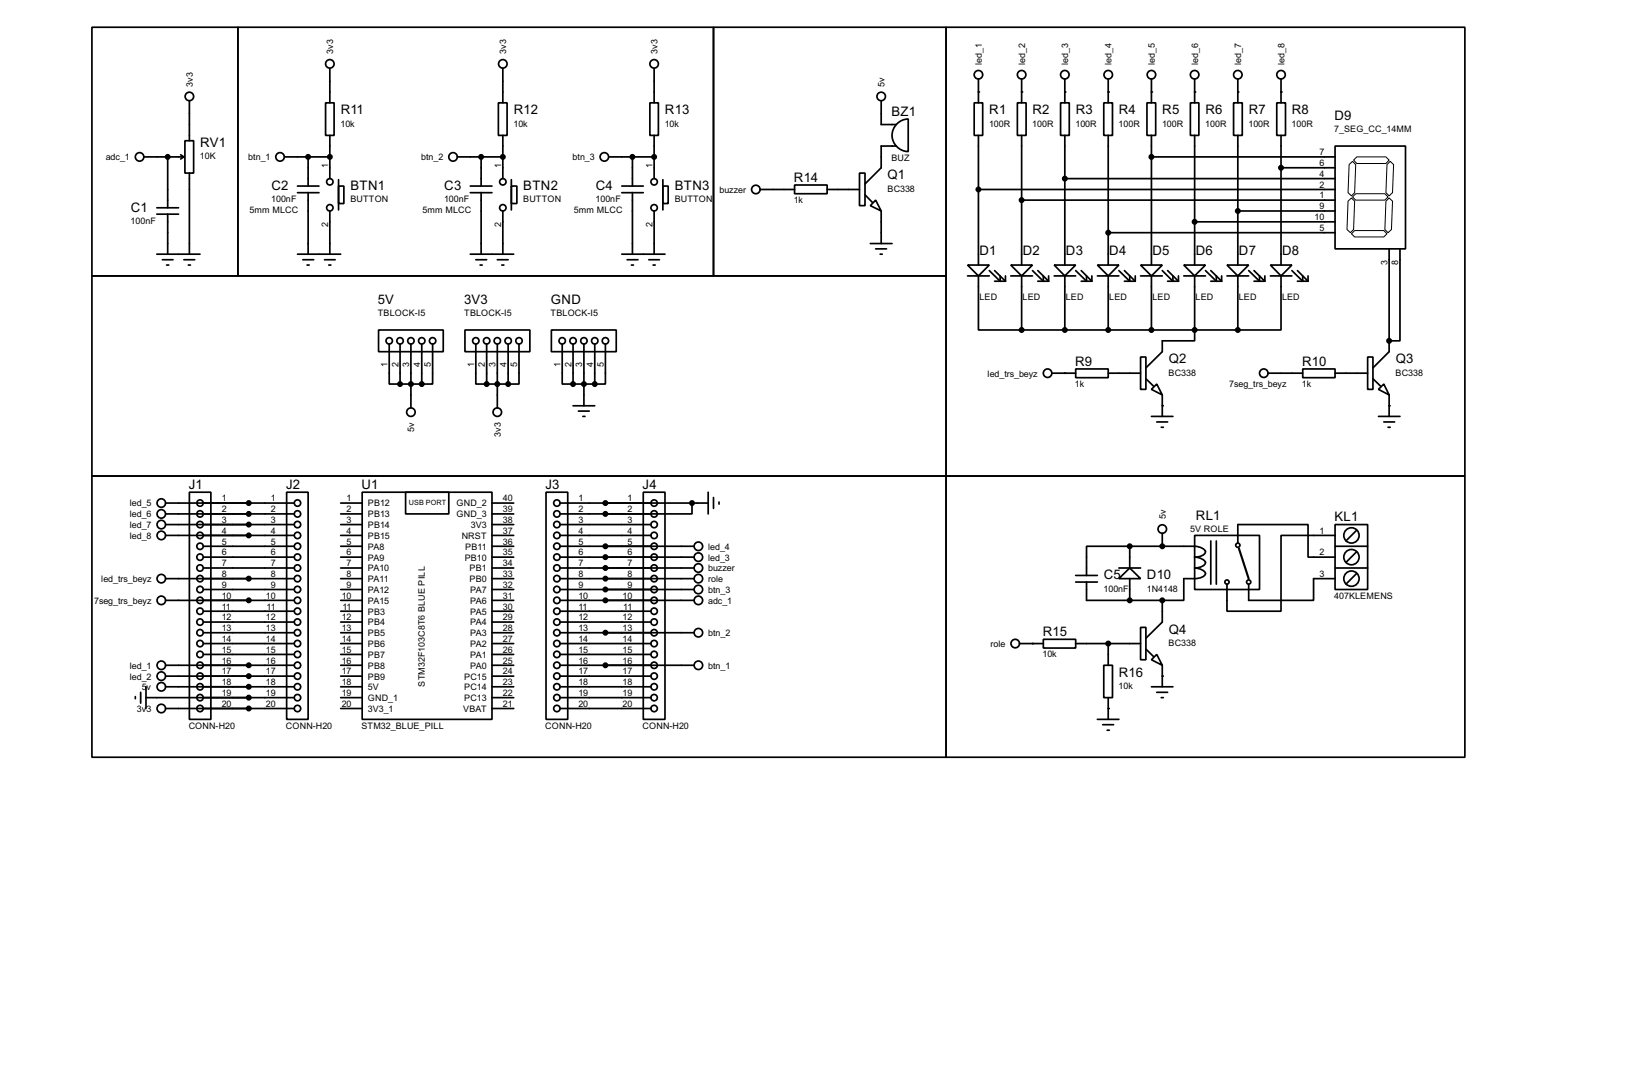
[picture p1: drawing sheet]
<svg xmlns="http://www.w3.org/2000/svg" width="383mm" height="256mm" viewBox="0 0 383 256" stroke-linecap="round" stroke-linejoin="round" font-family="sans-serif">
<g fill="none" stroke="#000" stroke-width=".4">
<path d="M21.6 6.4h34.3v58.4h-34.3zM55.9 6.4h111.8v58.4h-111.8zM77.5 16.1v8.1M118.2 16.1v8.1M153.7 16.1v8.1M167.7 6.4h54.6v58.4h-54.6zM222.3 6.4h121.9v105.4h-121.9zM229.9 18.6v5.6M240.1 18.6v5.6M250.2 18.6v5.6M260.4 18.6v5.6M270.6 18.6v5.6"/>
<path d="M280.7 18.6v5.6M290.9 18.6v5.6M301 18.6v5.6M33.8 36.9h9.4M39.4 36.9v11.9M42.5 36.4l.7 .5M43.2 36.9l-.7 .5M43.5 33.1h2v7.6h-2zM44.5 23.7v9.4M66.9 36.9h10.6M72.4 36.9v6.8M76.5 24.2h2v7.6h-2z"/>
<path d="M77.5 31.8v10.2M107.5 36.9h10.7M113.1 36.9v6.8M117.1 24.2h2.1v7.6h-2.1zM118.2 31.8v10.2M143.1 36.9h10.6M148.6 36.9v6.8M152.7 24.2h2v7.6h-2zM153.7 31.8v10.2M207.1 23.7v5.6h3.5M210.6 34.3h-3.5v5.1l-3.8 3.8M210.7 29.1a3.8 3.8 0 0 1 2.7-1.1v7.6a3.8 3.8 0 0 1-3.5-2.4 3.8 3.8 0 0 1 .8-4.1z"/>
<path d="M228.9 24.2h2v7.6h-2zM229.9 31.8v30.5M239.1 24.2h2v7.6h-2zM240.1 31.8v30.5M249.2 24.2h2.1v7.6h-2.1zM250.2 31.8v30.5M259.4 24.2h2v7.6h-2zM260.4 31.8v30.5M269.5 24.2h2.1v7.6h-2.1zM270.6 36.9h43.1M270.6 31.8v30.5M279.7 24.2h2v7.6h-2z"/>
<path d="M280.7 31.8v30.5M289.9 24.2h2v7.6h-2zM290.9 31.8v30.5M300 24.2h2.1v7.6h-2.1zM301 31.8v30.5M301 39.4h12.7M313.7 34.3h16.6v24.2h-16.6zM36.9 48.8h5.1M36.9 50.3h5.1M36.9 59.7h10.1M39.4 50.3v9.4M44.5 40.7v19"/>
<path d="M69.9 59.7h10.2M69.9 43.7h5.1M69.9 45.3h5.1M72.4 45.3v14.4M77.5 49.6v10.1M79.6 43.7h1.2v4.1h-1.2zM79.6 42.2v7.1M110.5 59.7h10.2M110.5 43.7h5.1M110.5 45.3h5.1M113.1 45.3v14.4M118.2 49.6v10.1"/>
<path d="M120.2 43.7h1.3v4.1h-1.3zM120.2 42.2v7.1M146.1 59.7h10.2M146.1 43.7h5.1M146.1 45.3h5.1M148.6 45.3v14.4M153.7 49.6v10.1M155.8 43.7h1.2v4.1h-1.2zM155.8 42.2v7.1M178.6 44.5h8.1M186.7 43.5h7.7v2h-7.7zM194.4 44.5h7.6"/>
<path d="M202 40.7h1.3v7.6h-1.3zM203.3 45.8l1.7 1.8M204.5 57.2h5.1M205.8 47l1.3 2.6-2.6-1.3zM205.8 58.5h2.5M206.8 59.7h.5M207.1 49.6v7.6M229.9 44.5h83.8M240.1 47h73.6M250.2 42h63.5M260.4 54.7h53.3M280.7 52.1h33"/>
<path d="M290.9 49.6h22.8M326.4 58.5v24.1l-3.8 3.8M329 58.5v21.6h-2.6M21.6 64.8h200.7v47h-200.7zM38.2 61h2.5M39.2 62.3h.5M43.2 61h2.6M44.3 62.3h.5M71.2 61h2.5M72.2 62.3h.5M76.3 61h2.5M77.3 62.3h.5"/>
<path d="M89 77.5h15.2v5.1h-15.2zM109.3 77.5h15.2v5.1h-15.2zM111.8 61h2.6M112.8 62.3h.5M116.9 61h2.5M117.9 62.3h.5M129.6 77.5h15.2v5.1h-15.2zM147.4 61h2.5M148.4 62.3h.5M152.5 61h2.5M153.5 62.3h.5M227.4 62.3h5.1l-2.6 2.5z"/>
<path d="M227.4 64.8h5.1M229.9 64.8v12.7h10.2M232.5 63.6l2.5 2.5v-1.3M233.7 63.6l2.6 2.5M233.7 66.1h2.6M236.3 64.8v1.3M237.5 62.3h5.1l-2.5 2.5zM237.5 64.8h5.1M240.1 64.8v12.7M240.1 77.5h50.8M242.6 63.6l2.6 2.5v-1.3M243.9 66.1h2.5"/>
<path d="M243.9 63.6l2.5 2.5M246.4 64.8v1.3M247.7 62.3h5.1l-2.6 2.5zM247.7 64.8h5.1M250.2 64.8v12.7M252.8 63.6l2.5 2.5v-1.3M254.1 66.1h2.5M254.1 63.6l2.5 2.5M256.6 64.8v1.3M257.9 62.3h5l-2.5 2.5zM257.9 64.8h5M260.4 64.8v12.7"/>
<path d="M262.9 63.6l2.6 2.5v-1.3M264.2 66.1h2.6M264.2 63.6l2.6 2.5M266.8 64.8v1.3M268 62.3h5.1l-2.5 2.5zM268 64.8h5.1M270.6 64.8v12.7M273.1 63.6l2.5 2.5v-1.3M274.4 66.1h2.5M274.4 63.6l2.5 2.5M276.9 64.8v1.3M278.2 62.3h5.1l-2.6 2.5z"/>
<path d="M278.2 64.8h5.1M280.7 64.8v15.3h-7.6v2.5l-3.8 3.8M283.3 63.6l2.5 2.5v-1.3M284.5 66.1h2.6M284.5 63.6l2.6 2.5M287.1 64.8v1.3M288.3 62.3h5.1l-2.5 2.5zM288.3 64.8h5.1M290.9 64.8v12.7M293.4 63.6l2.6 2.5v-1.3M294.7 66.1h2.5M294.7 63.6l2.5 2.5"/>
<path d="M297.2 64.8v1.3M298.5 62.3h5.1l-2.6 2.5zM298.5 64.8h5.1M301 64.8v12.7h-10.1M303.6 63.6l2.5 2.5v-1.3M304.9 66.1h2.5M304.9 63.6l2.5 2.5M307.4 64.8v1.3M91.5 80.8v9.4h2.5M94 90.2h5.1M94 80.8v9.4M96.6 80.8v15"/>
<path d="M99.1 80.8v9.4M101.7 80.8v9.4h-2.6M111.8 80.8v9.4h2.6M114.4 90.2h5M114.4 80.8v9.4M116.9 80.8v15M119.4 80.8v9.4M122 80.8v9.4h-2.6M132.1 80.8v9.4h2.6M134.7 90.2h5.1M134.7 80.8v9.4M134.7 95.3h5.1"/>
<path d="M135.9 96.6h2.6M137 97.8h.5M137.2 80.8v14.5M139.8 80.8v9.4M142.3 80.8v9.4h-2.5M247.2 87.7h5.6M252.8 86.7h7.6v2h-7.6zM260.4 87.7h7.6M268 83.9h1.3v7.6h-1.3zM269.3 89l1.8 1.7M270.6 91.5l1.2-1.3 1.3 2.6zM270.6 97.8h5"/>
<path d="M271.8 99.1h2.6M273.1 92.8v5M298 87.7h8.1M306.1 86.7h7.6v2h-7.6zM313.7 87.7h7.7M321.4 83.9h1.2v7.6h-1.2zM322.6 89l1.8 1.7M323.9 91.5l1.3-1.3 1.2 2.6zM323.9 97.8h5.1M325.2 99.1h2.5M326.4 92.8v5M21.6 111.8h200.7v66.1h-200.7z"/>
<path d="M38.9 118.2h30.2M44.5 115.6h5.1v53.4h-5.1zM67.4 115.6h5v53.4h-5zM80.1 118.2h5M85.1 115.6h30.5v53.4h-30.5zM95.3 115.6h10.2v5.1h-10.2zM115.6 118.2h5.1M128.3 115.6h5.1v53.4h-5.1zM131.6 118.2h34.8M151.2 115.6h5.1v53.4h-5.1zM162.6 118.2v2.5h-20.3M166.4 115.6v5.1"/>
<path d="M167.7 116.9v2.5M169 117.9v.5M222.3 111.8h121.9v66.1h-121.9zM272.9 100.4h.5M326.2 100.4h.5M38.9 120.7h30.2M38.9 123.2h30.2M38.9 125.8h30.2M38.9 135.9h30.2M47.8 128.3h21.3M47.8 130.9h21.3M47.8 133.4h21.3"/>
<path d="M47.8 138.5h21.3M80.1 128.3h5M80.1 130.9h5M80.1 133.4h5M80.1 138.5h5M80.1 120.7h5M80.1 123.2h5M80.1 125.8h5M80.1 135.9h5M115.6 128.3h5.1M115.6 130.9h5.1M115.6 133.4h5.1"/>
<path d="M115.6 138.5h5.1M115.6 120.7h5.1M115.6 123.2h5.1M115.6 125.8h5.1M115.6 135.9h5.1M131.6 128.3h31.5M131.6 130.9h31.5M131.6 133.4h31.5M131.6 138.5h31.5M131.6 120.7h21.4M131.6 123.2h21.4M131.6 125.8h21.4"/>
<path d="M131.6 135.9h31.5M252.8 135.2h5.1M252.8 136.7h5.1M255.3 136.7v4.3h17.8M262.9 135.9l2.6-2.5 2.5 2.5zM262.9 133.4h5.1M265.5 128.3h-10.2v6.9M265.5 128.3h15.2l1.2 .2a1.82 1.82 0 0 1 1.4 1.1 2.31 2.31 0 0 1-2.6 1.3l1.2 .2a1.82 1.82 0 0 1 1.4 1 2.37 2.37 0 0 1-2.6 1.3l1.2 .2a1.82 1.82 0 0 1 1.4 1.1 2.35 2.35 0 0 1-2.6 1.2h-2.5v5.1h-5.1M265.5 128.3v5.1M265.5 135.9v5.1M273.1 125.3v3M280.7 125.8h15.3v12.7h-15.3z"/>
<path d="M284.5 127.1v10.1M285.8 127.1v10.1M290.9 127.6v-4.4h16.5v7.7h6.3M313.7 123.2h7.7v15.3h-7.7zM313.7 125.8h-12.7v17.8h-12.7v-6.4M313.7 135.9h-5v5.1h-15.3v-3.8M313.7 128.3h7.7M313.7 133.4h7.7M318.8 124.5l-2.5 2.6M318.8 129.6l-2.5 2.5M318.8 134.7l-2.5 2.5M38.9 141h30.2"/>
<path d="M38.9 156.3h30.2M38.9 158.8h30.2M47.8 151.2h21.3M47.8 143.6h21.3M47.8 146.1h21.3M47.8 148.6h21.3M47.8 153.7h21.3M80.1 141h5M80.1 151.2h5M80.1 143.6h5M80.1 146.1h5M80.1 148.6h5"/>
<path d="M80.1 153.7h5M80.1 156.3h5M80.1 158.8h5M115.6 141h5.1M115.6 151.2h5.1M115.6 143.6h5.1M115.6 146.1h5.1M115.6 148.6h5.1M115.6 153.7h5.1M115.6 156.3h5.1M115.6 158.8h5.1M131.6 141h31.5"/>
<path d="M131.6 151.2h21.4M131.6 143.6h21.4M131.6 146.1h21.4M131.6 148.6h31.5M131.6 153.7h21.4M131.6 156.3h31.5M131.6 158.8h21.4M239.6 151.2h5.6M245.2 150.2h7.6v2h-7.6zM252.8 151.2h15.2M259.4 156.3h2v7.6h-2zM260.4 151.2v5.1"/>
<path d="M268 147.4h1.3v7.6h-1.3zM269.3 152.5l1.8 1.7M270.6 155l1.2-1.3 1.3 2.6zM273.1 141v5.1l-3.8 3.8M273.1 156.3v5M31.8 163.6v.5M33.1 162.6v2.6M34.3 163.9h34.8M34.3 161.3v5.1M38.9 161.3h30.2M38.9 166.4h30.2M80.1 161.3h5"/>
<path d="M80.1 166.4h5M80.1 163.9h5M115.6 161.3h5.1M115.6 166.4h5.1M115.6 163.9h5.1M131.6 161.3h21.4M131.6 166.4h21.4M131.6 163.9h21.4M257.9 169h5M259.1 170.2h2.6M260.2 171.5h.5M260.4 163.9v5.1"/>
<path d="M270.6 161.3h5M271.8 162.6h2.6M272.9 163.9h.5"/>
<circle cx="77.5" cy="15" r="1"/>
<circle cx="118.1" cy="15" r="1"/>
<circle cx="153.7" cy="15" r="1"/>
<circle cx="229.9" cy="17.6" r="1"/>
<circle cx="240" cy="17.6" r="1"/>
<circle cx="250.2" cy="17.6" r="1"/>
<circle cx="260.4" cy="17.6" r="1"/>
<circle cx="270.5" cy="17.6" r="1"/>
<circle cx="280.7" cy="17.6" r="1"/>
<circle cx="290.8" cy="17.6" r="1"/>
<circle cx="301" cy="17.6" r="1"/>
<circle cx="32.8" cy="36.9" r="1"/>
<circle cx="44.5" cy="22.7" r="1"/>
<circle cx="65.8" cy="36.9" r="1"/>
<circle cx="106.4" cy="36.9" r="1"/>
<circle cx="142" cy="36.9" r="1"/>
<circle cx="207" cy="22.7" r="1"/>
<circle cx="77.5" cy="42.7" r=".75"/>
<circle cx="77.5" cy="48.8" r=".75"/>
<circle cx="118.1" cy="48.8" r=".75"/>
<circle cx="118.1" cy="42.7" r=".75"/>
<circle cx="153.7" cy="48.8" r=".75"/>
<circle cx="153.7" cy="42.7" r=".75"/>
<circle cx="177.6" cy="44.5" r="1"/>
<circle cx="91.4" cy="80.1" r=".75"/>
<circle cx="94" cy="80.1" r=".75"/>
<circle cx="96.5" cy="96.8" r="1"/>
<circle cx="96.5" cy="80.1" r=".75"/>
<circle cx="99.1" cy="80.1" r=".75"/>
<circle cx="101.6" cy="80.1" r=".75"/>
<circle cx="111.8" cy="80.1" r=".75"/>
<circle cx="114.3" cy="80.1" r=".75"/>
<circle cx="116.8" cy="96.8" r="1"/>
<circle cx="116.8" cy="80.1" r=".75"/>
<circle cx="119.4" cy="80.1" r=".75"/>
<circle cx="121.9" cy="80.1" r=".75"/>
<circle cx="132.1" cy="80.1" r=".75"/>
<circle cx="134.6" cy="80.1" r=".75"/>
<circle cx="137.2" cy="80.1" r=".75"/>
<circle cx="139.7" cy="80.1" r=".75"/>
<circle cx="142.2" cy="80.1" r=".75"/>
<circle cx="246.1" cy="87.7" r="1"/>
<circle cx="296.9" cy="87.7" r="1"/>
<circle cx="37.9" cy="118.2" r="1"/>
<circle cx="47" cy="118.2" r=".75"/>
<circle cx="69.9" cy="118.2" r=".75"/>
<circle cx="130.8" cy="118.2" r=".75"/>
<circle cx="153.7" cy="118.2" r=".75"/>
<circle cx="37.9" cy="120.7" r="1"/>
<circle cx="37.9" cy="125.8" r="1"/>
<circle cx="37.9" cy="135.9" r="1"/>
<circle cx="37.9" cy="123.2" r="1"/>
<circle cx="47" cy="120.7" r=".75"/>
<circle cx="47" cy="128.3" r=".75"/>
<circle cx="47" cy="123.2" r=".75"/>
<circle cx="47" cy="130.9" r=".75"/>
<circle cx="47" cy="133.4" r=".75"/>
<circle cx="47" cy="135.9" r=".75"/>
<circle cx="47" cy="138.5" r=".75"/>
<circle cx="47" cy="125.8" r=".75"/>
<circle cx="69.9" cy="128.3" r=".75"/>
<circle cx="69.9" cy="130.9" r=".75"/>
<circle cx="69.9" cy="120.7" r=".75"/>
<circle cx="69.9" cy="123.2" r=".75"/>
<circle cx="69.9" cy="125.8" r=".75"/>
<circle cx="69.9" cy="138.5" r=".75"/>
<circle cx="69.9" cy="133.4" r=".75"/>
<circle cx="69.9" cy="135.9" r=".75"/>
<circle cx="130.8" cy="133.4" r=".75"/>
<circle cx="130.8" cy="135.9" r=".75"/>
<circle cx="130.8" cy="130.9" r=".75"/>
<circle cx="130.8" cy="120.7" r=".75"/>
<circle cx="130.8" cy="123.2" r=".75"/>
<circle cx="130.8" cy="128.3" r=".75"/>
<circle cx="130.8" cy="138.5" r=".75"/>
<circle cx="130.8" cy="125.8" r=".75"/>
<circle cx="153.7" cy="133.4" r=".75"/>
<circle cx="153.7" cy="135.9" r=".75"/>
<circle cx="153.7" cy="130.9" r=".75"/>
<circle cx="153.7" cy="120.7" r=".75"/>
<circle cx="153.7" cy="123.2" r=".75"/>
<circle cx="153.7" cy="125.8" r=".75"/>
<circle cx="153.7" cy="128.3" r=".75"/>
<circle cx="153.7" cy="138.5" r=".75"/>
<circle cx="164.1" cy="133.4" r="1"/>
<circle cx="164.1" cy="130.9" r="1"/>
<circle cx="164.1" cy="135.9" r="1"/>
<circle cx="164.1" cy="128.3" r="1"/>
<circle cx="164.1" cy="138.5" r="1"/>
<circle cx="273.1" cy="124.3" r="1"/>
<circle cx="288.3" cy="136.7" r=".5"/>
<circle cx="290.8" cy="128.1" r=".5"/>
<circle cx="293.4" cy="136.7" r=".5"/>
<circle cx="317.5" cy="135.9" r="1.8"/>
<circle cx="317.5" cy="125.8" r="1.8"/>
<circle cx="317.5" cy="130.9" r="1.8"/>
<circle cx="37.9" cy="158.8" r="1"/>
<circle cx="37.9" cy="156.3" r="1"/>
<circle cx="37.9" cy="141" r="1"/>
<circle cx="47" cy="143.6" r=".75"/>
<circle cx="47" cy="158.8" r=".75"/>
<circle cx="47" cy="141" r=".75"/>
<circle cx="47" cy="146.1" r=".75"/>
<circle cx="47" cy="156.3" r=".75"/>
<circle cx="47" cy="151.2" r=".75"/>
<circle cx="47" cy="153.7" r=".75"/>
<circle cx="47" cy="148.6" r=".75"/>
<circle cx="69.9" cy="158.8" r=".75"/>
<circle cx="69.9" cy="143.6" r=".75"/>
<circle cx="69.9" cy="156.3" r=".75"/>
<circle cx="69.9" cy="141" r=".75"/>
<circle cx="69.9" cy="146.1" r=".75"/>
<circle cx="69.9" cy="153.7" r=".75"/>
<circle cx="69.9" cy="151.2" r=".75"/>
<circle cx="69.9" cy="148.6" r=".75"/>
<circle cx="130.8" cy="158.8" r=".75"/>
<circle cx="130.8" cy="151.2" r=".75"/>
<circle cx="130.8" cy="141" r=".75"/>
<circle cx="130.8" cy="148.6" r=".75"/>
<circle cx="130.8" cy="143.6" r=".75"/>
<circle cx="130.8" cy="146.1" r=".75"/>
<circle cx="130.8" cy="153.7" r=".75"/>
<circle cx="130.8" cy="156.3" r=".75"/>
<circle cx="153.7" cy="151.2" r=".75"/>
<circle cx="153.7" cy="156.3" r=".75"/>
<circle cx="153.7" cy="141" r=".75"/>
<circle cx="153.7" cy="143.6" r=".75"/>
<circle cx="153.7" cy="148.6" r=".75"/>
<circle cx="153.7" cy="158.8" r=".75"/>
<circle cx="153.7" cy="146.1" r=".75"/>
<circle cx="153.7" cy="153.7" r=".75"/>
<circle cx="164.1" cy="156.3" r="1"/>
<circle cx="164.1" cy="148.6" r="1"/>
<circle cx="164.1" cy="141" r="1"/>
<circle cx="238.5" cy="151.2" r="1"/>
<circle cx="37.9" cy="161.3" r="1"/>
<circle cx="37.9" cy="166.4" r="1"/>
<circle cx="47" cy="163.9" r=".75"/>
<circle cx="47" cy="161.3" r=".75"/>
<circle cx="47" cy="166.4" r=".75"/>
<circle cx="69.9" cy="166.4" r=".75"/>
<circle cx="69.9" cy="163.9" r=".75"/>
<circle cx="69.9" cy="161.3" r=".75"/>
<circle cx="130.8" cy="161.3" r=".75"/>
<circle cx="130.8" cy="163.9" r=".75"/>
<circle cx="130.8" cy="166.4" r=".75"/>
<circle cx="153.7" cy="166.4" r=".75"/>
<circle cx="153.7" cy="161.3" r=".75"/>
<circle cx="153.7" cy="163.9" r=".75"/>
</g>
<g fill="#000">
<circle cx="39.4" cy="36.9" r=".2"/>
<circle cx="229.9" cy="21.6" r=".2"/>
<circle cx="240.1" cy="21.6" r=".2"/>
<circle cx="250.2" cy="21.6" r=".2"/>
<circle cx="260.4" cy="21.6" r=".2"/>
<circle cx="270.6" cy="21.6" r=".2"/>
<circle cx="280.7" cy="21.6" r=".2"/>
<circle cx="290.9" cy="21.6" r=".2"/>
<circle cx="301" cy="21.6" r=".2"/>
<circle cx="250.2" cy="87.7" r=".2"/>
<circle cx="273.1" cy="95.3" r=".2"/>
<circle cx="326.4" cy="95.3" r=".2"/>
<circle cx="326.4" cy="80.1" r=".2"/>
<circle cx="273.1" cy="128.3" r=".2"/>
<circle cx="242.6" cy="151.2" r=".2"/>
<circle cx="273.1" cy="158.8" r=".2"/>
<circle cx="260.4" cy="166.4" r=".2"/>
</g>
<g fill="#000" stroke="#000" stroke-width=".4">
<circle cx="39.4" cy="36.9" r=".5"/>
<circle cx="72.4" cy="36.9" r=".5"/>
<circle cx="77.5" cy="36.9" r=".5"/>
<circle cx="113" cy="36.9" r=".5"/>
<circle cx="118.1" cy="36.9" r=".5"/>
<circle cx="148.6" cy="36.9" r=".5"/>
<circle cx="153.7" cy="36.9" r=".5"/>
<circle cx="270.5" cy="36.9" r=".5"/>
<circle cx="301" cy="39.4" r=".5"/>
<circle cx="229.9" cy="44.5" r=".5"/>
<circle cx="240" cy="47" r=".5"/>
<circle cx="250.2" cy="42" r=".5"/>
<circle cx="260.4" cy="54.7" r=".5"/>
<circle cx="280.7" cy="52.1" r=".5"/>
<circle cx="290.8" cy="49.6" r=".5"/>
<circle cx="240" cy="77.5" r=".5"/>
<circle cx="250.2" cy="77.5" r=".5"/>
<circle cx="260.4" cy="77.5" r=".5"/>
<circle cx="270.5" cy="77.5" r=".5"/>
<circle cx="280.7" cy="77.5" r=".5"/>
<circle cx="290.8" cy="77.5" r=".5"/>
<circle cx="94" cy="90.2" r=".5"/>
<circle cx="96.5" cy="90.2" r=".5"/>
<circle cx="99.1" cy="90.2" r=".5"/>
<circle cx="114.3" cy="90.2" r=".5"/>
<circle cx="116.8" cy="90.2" r=".5"/>
<circle cx="119.4" cy="90.2" r=".5"/>
<circle cx="134.6" cy="90.2" r=".5"/>
<circle cx="137.2" cy="90.2" r=".5"/>
<circle cx="139.7" cy="90.2" r=".5"/>
<circle cx="326.4" cy="80.1" r=".5"/>
<circle cx="58.4" cy="118.2" r=".5"/>
<circle cx="142.2" cy="118.2" r=".5"/>
<circle cx="162.6" cy="118.2" r=".5"/>
<circle cx="58.4" cy="125.8" r=".5"/>
<circle cx="58.4" cy="120.7" r=".5"/>
<circle cx="58.4" cy="123.2" r=".5"/>
<circle cx="58.4" cy="135.9" r=".5"/>
<circle cx="142.2" cy="130.9" r=".5"/>
<circle cx="142.2" cy="120.7" r=".5"/>
<circle cx="142.2" cy="128.3" r=".5"/>
<circle cx="142.2" cy="135.9" r=".5"/>
<circle cx="142.2" cy="138.5" r=".5"/>
<circle cx="142.2" cy="133.4" r=".5"/>
<circle cx="265.4" cy="128.3" r=".5"/>
<circle cx="273.1" cy="128.3" r=".5"/>
<circle cx="58.4" cy="158.8" r=".5"/>
<circle cx="58.4" cy="156.3" r=".5"/>
<circle cx="58.4" cy="141" r=".5"/>
<circle cx="142.2" cy="141" r=".5"/>
<circle cx="142.2" cy="148.6" r=".5"/>
<circle cx="142.2" cy="156.3" r=".5"/>
<circle cx="260.4" cy="151.2" r=".5"/>
<circle cx="265.4" cy="141" r=".5"/>
<circle cx="273.1" cy="141" r=".5"/>
<circle cx="58.4" cy="163.9" r=".5"/>
<circle cx="58.4" cy="161.3" r=".5"/>
<circle cx="58.4" cy="166.4" r=".5"/>
</g>
<path d="M317 38.7l.8-.8 .8 .8-.3 6.6-.7 .7-.8-.7zM318.1 37.6l.7-.7h6.9l.7 .7-.7 .8h-6.9zM325.9 38.7l.8-.8 .8 .8-.3 6.6-.8 .7-.7-.7zM316.8 47.3l.8-.8 .7 .8-.2 6.6-.8 .8-.8-.8zM317.6 54.9l.7-.7h6.9l.7 .7-.7 .8h-6.9zM317.8 46.3l.8-.8h6.8l.8 .8-.8 .7h-6.8zM325.7 47.3l.7-.8 .8 .8-.2 6.6-.8 .8-.8-.8z" fill="none" stroke="#000" stroke-width=".23"/>
<path d="M291.1 128.8l2.3 7.1" fill="none" stroke="#000" stroke-width=".5"/>
<g font-size="3.5">
<text x="80.1" y="26.8">R11</text>
<text x="120.7" y="26.8">R12</text>
<text x="156.3" y="26.8">R13</text>
<text x="209.5" y="27.2">BZ1</text>
<text x="232.5" y="26.8">R1</text>
<text x="242.6" y="26.8">R2</text>
<text x="252.8" y="26.8">R3</text>
<text x="262.9" y="26.8">R4</text>
<text x="273.1" y="26.8">R5</text>
<text x="283.3" y="26.8">R6</text>
<text x="293.4" y="26.8">R7</text>
<text x="303.6" y="26.8">R8</text>
<text x="313.6" y="28.2">D9</text>
<text x="47" y="34.5">RV1</text>
<text x="63.8" y="44.7">C2</text>
<text x="82.4" y="44.7">BTN1</text>
<text x="104.4" y="44.7">C3</text>
<text x="123" y="44.7">BTN2</text>
<text x="140" y="44.7">C4</text>
<text x="158.6" y="44.7">BTN3</text>
<text x="186.6" y="42.7">R14</text>
<text x="208.6" y="42.1">Q1</text>
<text x="30.8" y="49.7">C1</text>
<text x="230.2" y="59.9">D1</text>
<text x="240.3" y="59.9">D2</text>
<text x="250.5" y="59.9">D3</text>
<text x="260.7" y="59.9">D4</text>
<text x="270.8" y="59.9">D5</text>
<text x="281" y="59.9">D6</text>
<text x="291.1" y="59.9">D7</text>
<text x="301.3" y="59.9">D8</text>
<text x="88.8" y="71.3">5V</text>
<text x="109.1" y="71.3">3V3</text>
<text x="129.4" y="71.3">GND</text>
<text x="252.6" y="85.9">R9</text>
<text x="274.6" y="85.3">Q2</text>
<text x="306" y="85.9">R10</text>
<text x="328" y="85.3">Q3</text>
<text x="44.4" y="114.8">J1</text>
<text x="67.2" y="114.8">J2</text>
<text x="85" y="114.8">U1</text>
<text x="128.2" y="114.8">J3</text>
<text x="151" y="114.8">J4</text>
<text x="281" y="122.1">RL1</text>
<text x="313.6" y="122.4">KL1</text>
<text x="259.4" y="136.1">C5</text>
<text x="269.5" y="136.1">D10</text>
<text x="245" y="149.4">R15</text>
<text x="274.6" y="148.8">Q4</text>
<text x="262.9" y="159">R16</text>
</g>
<g font-size="2.4">
<text x="78.3" y="12.7" transform="rotate(-90 78.3 12.7)">3v3</text>
<text x="119" y="12.7" transform="rotate(-90 119 12.7)">3v3</text>
<text x="154.5" y="12.7" transform="rotate(-90 154.5 12.7)">3v3</text>
<text x="230.7" y="15.3" transform="rotate(-90 230.7 15.3)">led_1</text>
<text x="240.9" y="15.3" transform="rotate(-90 240.9 15.3)">led_2</text>
<text x="251" y="15.2" transform="rotate(-90 251 15.2)">led_3</text>
<text x="261.2" y="15.2" transform="rotate(-90 261.2 15.2)">led_4</text>
<text x="271.4" y="15.2" transform="rotate(-90 271.4 15.2)">led_5</text>
<text x="281.5" y="15.2" transform="rotate(-90 281.5 15.2)">led_6</text>
<text x="291.7" y="15.3" transform="rotate(-90 291.7 15.3)">led_7</text>
<text x="301.8" y="15.2" transform="rotate(-90 301.8 15.2)">led_8</text>
<text x="45.3" y="20.4" transform="rotate(-90 45.3 20.4)">3v3</text>
<text x="207.9" y="20.3" transform="rotate(-90 207.9 20.3)">5v</text>
<text x="80" y="29.7">10k</text>
<text x="120.7" y="29.7">10k</text>
<text x="156.2" y="29.7">10k</text>
<text x="232.4" y="29.7">100R</text>
<text x="242.6" y="29.7">100R</text>
<text x="252.7" y="29.7">100R</text>
<text x="262.9" y="29.7">100R</text>
<text x="273.1" y="29.7">100R</text>
<text x="283.2" y="29.7">100R</text>
<text x="293.4" y="29.7">100R</text>
<text x="303.5" y="29.7">100R</text>
<text x="313.5" y="31">7_SEG_CC_14MM</text>
<text x="24.9" y="37.7">adc_1</text>
<text x="47" y="37.4">10K</text>
<text x="58.4" y="37.7">btn_1</text>
<text x="77.1" y="39.4" transform="rotate(-90 77.1 39.4)">1</text>
<text x="99" y="37.7">btn_2</text>
<text x="117.8" y="39.4" transform="rotate(-90 117.8 39.4)">1</text>
<text x="134.6" y="37.7">btn_3</text>
<text x="153.3" y="39.4" transform="rotate(-90 153.3 39.4)">1</text>
<text x="209.4" y="37.8">BUZ</text>
<text x="310.1" y="36.4">7</text>
<text x="310.1" y="39">6</text>
<text x="310.1" y="41.6">4</text>
<text x="63.8" y="47.6">100nF</text>
<text x="82.3" y="47.6">BUTTON</text>
<text x="104.4" y="47.6">100nF</text>
<text x="122.9" y="47.6">BUTTON</text>
<text x="140" y="47.6">100nF</text>
<text x="158.5" y="47.6">BUTTON</text>
<text x="169.1" y="45.3">buzzer</text>
<text x="186.5" y="47.7">1k</text>
<text x="208.5" y="45">BC338</text>
<text x="310.1" y="44.1">2</text>
<text x="310.1" y="46.6">1</text>
<text x="30.7" y="52.6">100nF</text>
<text x="58.7" y="50.1">5mm MLCC</text>
<text x="77.1" y="53.3" transform="rotate(-90 77.1 53.3)">2</text>
<text x="99.3" y="50.1">5mm MLCC</text>
<text x="117.8" y="53.3" transform="rotate(-90 117.8 53.3)">2</text>
<text x="134.9" y="50.1">5mm MLCC</text>
<text x="153.3" y="53.3" transform="rotate(-90 153.3 53.3)">2</text>
<text x="308.9" y="51.7">10</text>
<text x="310.1" y="49.2">9</text>
<text x="310.1" y="54.3">5</text>
<text x="326" y="62.2" transform="rotate(-90 326 62.2)">3</text>
<text x="328.6" y="62.1" transform="rotate(-90 328.6 62.1)">8</text>
<text x="230.1" y="70.4">LED</text>
<text x="240.3" y="70.4">LED</text>
<text x="250.4" y="70.4">LED</text>
<text x="260.6" y="70.4">LED</text>
<text x="270.8" y="70.4">LED</text>
<text x="280.9" y="70.4">LED</text>
<text x="291.1" y="70.4">LED</text>
<text x="301.2" y="70.4">LED</text>
<text x="88.8" y="74.2">TBLOCK-I5</text>
<text x="109.1" y="74.2">TBLOCK-I5</text>
<text x="129.4" y="74.2">TBLOCK-I5</text>
<text x="91.1" y="86.3" transform="rotate(-90 91.1 86.3)">1</text>
<text x="93.6" y="86.3" transform="rotate(-90 93.6 86.3)">2</text>
<text x="96.2" y="86.2" transform="rotate(-90 96.2 86.2)">3</text>
<text x="98.7" y="86.3" transform="rotate(-90 98.7 86.3)">4</text>
<text x="101.3" y="86.3" transform="rotate(-90 101.3 86.3)">5</text>
<text x="111.4" y="86.3" transform="rotate(-90 111.4 86.3)">1</text>
<text x="114" y="86.3" transform="rotate(-90 114 86.3)">2</text>
<text x="116.5" y="86.3" transform="rotate(-90 116.5 86.3)">3</text>
<text x="119" y="86.3" transform="rotate(-90 119 86.3)">4</text>
<text x="121.6" y="86.3" transform="rotate(-90 121.6 86.3)">5</text>
<text x="131.7" y="86.3" transform="rotate(-90 131.7 86.3)">1</text>
<text x="134.3" y="86.3" transform="rotate(-90 134.3 86.3)">2</text>
<text x="136.8" y="86.3" transform="rotate(-90 136.8 86.3)">3</text>
<text x="139.4" y="86.3" transform="rotate(-90 139.4 86.3)">4</text>
<text x="141.9" y="86.3" transform="rotate(-90 141.9 86.3)">5</text>
<text x="232.1" y="88.5">led_trs_beyz</text>
<text x="274.6" y="88.2">BC338</text>
<text x="327.9" y="88.2">BC338</text>
<text x="252.6" y="90.9">1k</text>
<text x="288.9" y="91">7seg_trs_beyz</text>
<text x="305.9" y="90.9">1k</text>
<text x="97.4" y="101.4" transform="rotate(-90 97.4 101.4)">5v</text>
<text x="117.7" y="102.6" transform="rotate(-90 117.7 102.6)">3v3</text>
<text x="30.5" y="119">led_5</text>
<text x="52.1" y="117.8">1</text>
<text x="63.7" y="117.8">1</text>
<text x="81.5" y="117.8">1</text>
<text x="86.4" y="119">PB12</text>
<text x="107.3" y="119">GND_2</text>
<text x="118.2" y="117.8">40</text>
<text x="135.9" y="117.8">1</text>
<text x="147.5" y="117.8">1</text>
<text x="30.5" y="121.5">led_6</text>
<text x="30.5" y="124">led_7</text>
<text x="52.1" y="120.3">2</text>
<text x="52.1" y="122.8">3</text>
<text x="52.1" y="125.4">4</text>
<text x="63.7" y="120.3">2</text>
<text x="63.7" y="122.8">3</text>
<text x="63.7" y="125.4">4</text>
<text x="81.5" y="120.3">2</text>
<text x="81.5" y="122.8">3</text>
<text x="81.5" y="125.4">4</text>
<text x="86.4" y="121.5">PB13</text>
<text x="86.4" y="124">PB14</text>
<text x="107.3" y="121.5">GND_3</text>
<text x="110.6" y="124">3V3</text>
<text x="118.2" y="120.3">39</text>
<text x="118.2" y="122.8">38</text>
<text x="118.2" y="125.4">37</text>
<text x="135.9" y="120.3">2</text>
<text x="135.9" y="122.8">3</text>
<text x="135.9" y="125.4">4</text>
<text x="147.5" y="120.3">2</text>
<text x="147.5" y="122.8">3</text>
<text x="147.5" y="125.4">4</text>
<text x="273.9" y="121.9" transform="rotate(-90 273.9 121.9)">5v</text>
<text x="279.7" y="125">5V ROLE</text>
<text x="310.1" y="125.4">1</text>
<text x="30.5" y="126.6">led_8</text>
<text x="52.1" y="127.9">5</text>
<text x="52.1" y="130.5">6</text>
<text x="63.7" y="127.9">5</text>
<text x="63.7" y="130.5">6</text>
<text x="81.5" y="127.9">5</text>
<text x="81.5" y="130.5">6</text>
<text x="86.4" y="126.6">PB15</text>
<text x="86.4" y="129.1">PA8</text>
<text x="86.4" y="131.7">PA9</text>
<text x="108.5" y="126.6">NRST</text>
<text x="109.2" y="131.7">PB10</text>
<text x="109.3" y="129.1">PB11</text>
<text x="118.2" y="127.9">36</text>
<text x="118.2" y="130.5">35</text>
<text x="135.9" y="127.9">5</text>
<text x="135.9" y="130.5">6</text>
<text x="147.5" y="127.9">5</text>
<text x="147.5" y="130.5">6</text>
<text x="166.4" y="129.1">led_4</text>
<text x="166.4" y="131.7">led_3</text>
<text x="310.1" y="130.5">2</text>
<text x="23.8" y="136.7">led_trs_beyz</text>
<text x="52.1" y="133">7</text>
<text x="52.1" y="135.5">8</text>
<text x="63.7" y="133">7</text>
<text x="63.7" y="135.5">8</text>
<text x="81.5" y="133">7</text>
<text x="81.5" y="135.5">8</text>
<text x="86.4" y="134.2">PA10</text>
<text x="86.4" y="136.7">PA11</text>
<text x="110.3" y="134.2">PB1</text>
<text x="110.3" y="136.7">PB0</text>
<text x="118.2" y="133">34</text>
<text x="118.2" y="135.5">33</text>
<text x="135.9" y="133">7</text>
<text x="135.9" y="135.5">8</text>
<text x="147.5" y="133">7</text>
<text x="147.5" y="135.5">8</text>
<text x="166.4" y="134.2">buzzer</text>
<text x="166.4" y="136.7">role</text>
<text x="310.1" y="135.5">3</text>
<text x="22.2" y="141.8">7seg_trs_beyz</text>
<text x="52.1" y="138.1">9</text>
<text x="52.1" y="140.6">10</text>
<text x="52.1" y="143.2">11</text>
<text x="62.5" y="140.6">10</text>
<text x="62.7" y="143.2">11</text>
<text x="63.7" y="138.1">9</text>
<text x="80.3" y="140.6">10</text>
<text x="80.5" y="143.2">11</text>
<text x="81.5" y="138.1">9</text>
<text x="86.4" y="139.3">PA12</text>
<text x="86.4" y="141.8">PA15</text>
<text x="110.5" y="139.3">PA7</text>
<text x="110.5" y="141.8">PA6</text>
<text x="118.2" y="138.1">32</text>
<text x="118.2" y="140.6">31</text>
<text x="118.2" y="143.2">30</text>
<text x="135.9" y="138.1">9</text>
<text x="135.9" y="140.6">10</text>
<text x="135.9" y="143.2">11</text>
<text x="146.3" y="140.6">10</text>
<text x="146.5" y="143.2">11</text>
<text x="147.5" y="138.1">9</text>
<text x="166.4" y="139.3">btn_3</text>
<text x="166.4" y="141.8">adc_1</text>
<text x="259.3" y="139">100nF</text>
<text x="269.5" y="139">1N4148</text>
<text x="313.5" y="140.7">407KLEMENS</text>
<text x="52.1" y="145.7">12</text>
<text x="52.1" y="148.2">13</text>
<text x="62.5" y="145.7">12</text>
<text x="62.5" y="148.2">13</text>
<text x="80.3" y="145.7">12</text>
<text x="80.3" y="148.2">13</text>
<text x="86.4" y="144.4">PB3</text>
<text x="86.4" y="146.9">PB4</text>
<text x="86.4" y="149.4">PB5</text>
<text x="110.5" y="144.4">PA5</text>
<text x="110.5" y="146.9">PA4</text>
<text x="110.5" y="149.4">PA3</text>
<text x="118.2" y="145.7">29</text>
<text x="118.2" y="148.2">28</text>
<text x="135.9" y="145.7">12</text>
<text x="135.9" y="148.2">13</text>
<text x="146.3" y="145.7">12</text>
<text x="146.3" y="148.2">13</text>
<text x="166.4" y="149.4">btn_2</text>
<text x="52.1" y="150.8">14</text>
<text x="52.1" y="153.3">15</text>
<text x="52.1" y="155.9">16</text>
<text x="62.5" y="150.8">14</text>
<text x="62.5" y="153.3">15</text>
<text x="62.5" y="155.9">16</text>
<text x="80.3" y="150.8">14</text>
<text x="80.3" y="153.3">15</text>
<text x="80.3" y="155.9">16</text>
<text x="86.4" y="152">PB6</text>
<text x="86.4" y="154.5">PB7</text>
<text x="110.5" y="152">PA2</text>
<text x="110.5" y="154.5">PA1</text>
<text x="118.2" y="150.8">27</text>
<text x="118.2" y="153.3">26</text>
<text x="118.2" y="155.9">25</text>
<text x="135.9" y="150.8">14</text>
<text x="135.9" y="153.3">15</text>
<text x="135.9" y="155.9">16</text>
<text x="146.3" y="150.8">14</text>
<text x="146.3" y="153.3">15</text>
<text x="146.3" y="155.9">16</text>
<text x="232.8" y="152">role</text>
<text x="245" y="154.4">10k</text>
<text x="274.6" y="151.7">BC338</text>
<text x="30.5" y="159.6">led_2</text>
<text x="30.5" y="157.1">led_1</text>
<text x="52.1" y="158.4">17</text>
<text x="52.1" y="160.9">18</text>
<text x="62.5" y="158.4">17</text>
<text x="62.5" y="160.9">18</text>
<text x="80.3" y="158.4">17</text>
<text x="80.3" y="160.9">18</text>
<text x="86.4" y="157.1">PB8</text>
<text x="86.4" y="159.6">PB9</text>
<text x="99.8" y="161.3" transform="rotate(-90 99.8 161.3)">STM32F103C8T6 BLUE PILL</text>
<text x="109.1" y="159.6">PC15</text>
<text x="110.5" y="157.1">PA0</text>
<text x="118.2" y="158.4">24</text>
<text x="118.2" y="160.9">23</text>
<text x="135.9" y="158.4">17</text>
<text x="135.9" y="160.9">18</text>
<text x="146.3" y="158.4">17</text>
<text x="146.3" y="160.9">18</text>
<text x="166.4" y="157.1">btn_1</text>
<text x="262.9" y="161.9">10k</text>
<text x="32.2" y="167.2">3v3</text>
<text x="33.3" y="162.1">5</text>
<text x="34.5" y="162.1">v</text>
<text x="52.1" y="163.5">19</text>
<text x="52.1" y="166">20</text>
<text x="62.5" y="163.5">19</text>
<text x="62.5" y="166">20</text>
<text x="80.3" y="163.5">19</text>
<text x="80.3" y="166">20</text>
<text x="86.4" y="162.1">5V</text>
<text x="86.4" y="167.2">3V3_1</text>
<text x="86.4" y="164.7">GND_1</text>
<text x="108.8" y="167.2">VBAT</text>
<text x="109.1" y="162.1">PC14</text>
<text x="109.1" y="164.7">PC13</text>
<text x="118.2" y="163.5">22</text>
<text x="118.2" y="166">21</text>
<text x="135.9" y="163.5">19</text>
<text x="135.9" y="166">20</text>
<text x="146.3" y="163.5">19</text>
<text x="146.3" y="166">20</text>
<text x="44.3" y="171.2">CONN-H20</text>
<text x="67.2" y="171.2">CONN-H20</text>
<text x="84.9" y="171.2">STM32_BLUE_PILL</text>
<text x="128.1" y="171.2">CONN-H20</text>
<text x="151" y="171.2">CONN-H20</text>
</g>
<text font-size="1.9" x="96.1" y="118.5">USB PORT</text>
</svg>
